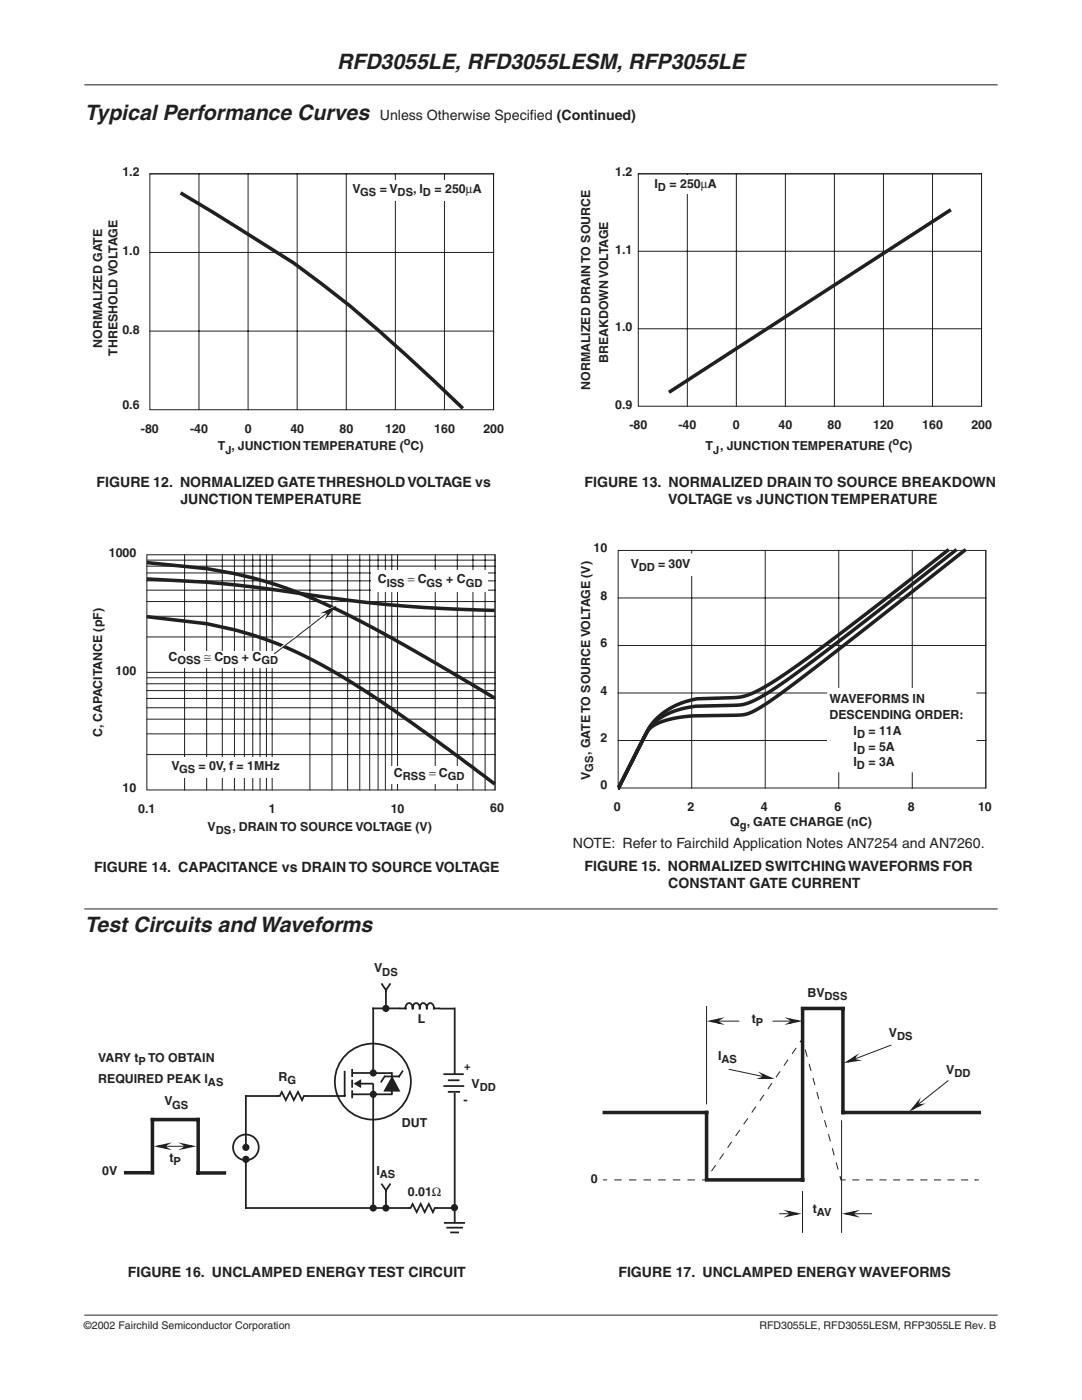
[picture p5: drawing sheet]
<svg xmlns="http://www.w3.org/2000/svg" width="216mm" height="279mm" viewBox="0 0 216 279" stroke-linecap="round" stroke-linejoin="round" font-family="sans-serif">
<path d="M16.9 16.9h182.1M16.9 262.5h182.1" fill="none" stroke="#231f20" stroke-width=".2"/>
<path d="M16.9 181h182.1v2.2h-182.1z" fill="#fff"/>
<path d="M29.9 34.7h68.6v47.1h-68.6zM29.9 34.7h68.6v47.1M39.7 34.7v47.1M49.5 34.7v47.1M59.3 34.7v47.1M69.1 34.7v47.1M78.9 34.7v47.1M88.7 34.7v47.1M29.9 50.4h68.6M29.9 66.1h68.6M16.9 181.4h182.1" fill="none" stroke="#231f20" stroke-width=".2"/>
<path d="M36 38.5l6.2 3.7 16.4 10.3a212.5 212.5 0 0 1 22.5 18.4l11.3 10.6" fill="none" stroke="#231f20" stroke-width=".71" stroke-linecap="butt"/>
<path d="M70.4 35.9h26.6v4.1h-26.6z" fill="#fff"/>
<path d="M127.4 34.7h68.5v46.4h-68.5zM127.4 34.7h68.5v46.4M137.1 34.7v46.4M146.9 34.7v46.4M156.7 34.7v46.4M166.5 34.7v46.4M176.3 34.7v46.4M186.1 34.7v46.4M127.4 50.1h68.5M127.4 65.6h68.5" fill="none" stroke="#231f20" stroke-width=".2"/>
<path d="M189.7 41.9l-56.2 36.4" fill="none" stroke="#231f20" stroke-width=".71" stroke-linecap="butt"/>
<path d="M129.4 35h14.8v3.8h-14.8z" fill="#fff"/>
<g fill="none" stroke="#231f20" stroke-width=".2">
<path d="M29.3 110.7h69.5v47h-69.5zM29.3 117.8h69.5M29.3 115.9h69.5M29.3 114.4h69.5M29.3 113h69.5M29.3 111.8h69.5M36.8 110.7v47M41.2 110.7v47M44.4 110.7v47M46.8 110.7v47M48.8 110.7v47M50.4 110.7v47"/>
<path d="M51.9 110.7v47M53.2 110.7v47M54.3 110.7v47M61.8 110.7v47M66.2 110.7v47M69.4 110.7v47M71.8 110.7v47M73.8 110.7v47M75.4 110.7v47M76.9 110.7v47M78.2 110.7v47M79.3 110.7v47"/>
<path d="M86.8 110.7v47M91.3 110.7v47M94.4 110.7v47M96.8 110.7v47M98.8 110.7v47M29.3 134.2h69.5M29.3 139.4h69.5M29.3 137.8h69.5M29.3 136.5h69.5M29.3 135.3h69.5M29.3 127.1h69.5M29.3 123h69.5"/>
<path d="M29.3 120.1h69.5M29.3 150.6h69.5M29.3 146.5h69.5M29.3 143.5h69.5M29.3 141.3h69.5"/>
</g>
<path d="M29.3 112.3l11.9 1.2a83.6 83.6 0 0 1 22.2 6.4l6.8 3.2 6.3 3.3 10.5 6 11.7 6.9M29.3 115.5a231.7 231.7 0 0 1 26 2.3l13.8 1.9 8.2 1 10.1 .7 11.3 .4M29.3 123.1l11.9 1.4a72.4 72.4 0 0 1 22.2 7.7l6.8 4 8.3 5.5 8.5 6 11.7 8.8" fill="none" stroke="#231f20" stroke-width=".71" stroke-linecap="butt"/>
<g fill="#fff">
<path d="M33 151.2h24.1v4h-24.1z"/>
<path d="M74.2 113.8h23.2v4.3h-23.2z"/>
<path d="M33.2 130h23v3.2h-23z"/>
<path d="M78.1 153h15v3.5h-15z"/>
</g>
<path d="M64 122.5l2.3-1.1-1.6 1.9 .4-1zM65.1 122.3l-.9 .7" fill="none" stroke="#fff" stroke-width=".35"/>
<path d="M64 122.5l2.3-1.1-1.6 1.9 .4-1z" fill="#fff"/>
<path d="M64.2 123l-9.7 7.5" fill="none" stroke="#fff" stroke-width=".35"/>
<path d="M65.7 122l-.7 .5" fill="none" stroke="#231f20" stroke-width=".2"/>
<path d="M65 122.1l1.5-.8-1.1 1.4 .3-.7z" fill="none" stroke="#231f20" stroke-width=".35"/>
<path d="M65 122.1l1.5-.8-1.1 1.4 .3-.7z" fill="#231f20"/>
<path d="M123.3 109.9h73.4v47.4h-73.4zM123.3 119.3h73.4M138 109.9v47.4M152.7 109.9v47.4M167.4 109.9v47.4M182 109.9v47.4M196.7 109.9v47.4M65 122.5l-10.2 8M123.3 138.3h73.4M123.3 128.8h73.4M123.3 147.8h73.4" fill="none" stroke="#231f20" stroke-width=".2"/>
<path d="M189.3 109.7l-25.8 19.9-6.4 4.6-4.7 3-2.6 1.3-1.9 .6-8.7 .3-1.2 .3-3 1-2.4 1.4-1.8 1.5-1.2 1.6-6.3 12.1M190.9 109.7l-28.2 21.9-6.5 4.7-4.2 2.7-2.2 1.1-1.8 .5-9 .3-2.4 .4-3 1-2.2 1.2-1.4 1.2-.7 1-6 11.6M192.7 109.7l-32.5 25.4-6.6 4.8-3.5 2.2a14.4 14.4 0 0 1-6.1 .7l-5.6 .1-1.8 .1-3 .6-2.2 .7a5.3 5.3 0 0 0-3.1 3.4l-5 9.6" fill="none" stroke="#231f20" stroke-width=".71" stroke-linecap="butt"/>
<path d="M124.8 110.6h14.4v4.2h-14.4z" fill="#fff"/>
<path d="M124.8 110.6h14.4v4.2h-14.4z" fill="none" stroke="#fff" stroke-width=".2"/>
<path d="M165.2 137.5h29.5v16.5h-29.5z" fill="#fff"/>
<path d="M165.2 137.5h29.5v16.5h-29.5z" fill="none" stroke="#fff" stroke-width=".35"/>
<circle cx="74.4" cy="215.9" r="7.6" fill="#fff"/>
<g fill="none" stroke="#231f20" stroke-width=".35">
<path d="M49 218.7h19.8M68.8 213.9v4.7M36.6 228.4l1.8 .4-1.8 .3 .7-.3z"/>
<circle cx="74.4" cy="215.9" r="7.6"/>
</g>
<path d="M30.4 234v-10.5l9.1-.1v10.7M39.6 234.1h5.2" fill="none" stroke="#231f20" stroke-width=".71"/>
<path d="M36.4 228.8h.9" fill="none" stroke="#231f20" stroke-width=".2"/>
<path d="M36.6 228.4l1.8 .4-1.8 .3 .7-.3z" fill="#231f20"/>
<path d="M32.6 228.8h.8" fill="none" stroke="#231f20" stroke-width=".2"/>
<path d="M31.5 228.8l1.8-.4-.7 .4 .7 .3z" fill="none" stroke="#231f20" stroke-width=".35"/>
<path d="M31.5 228.8l1.8-.4-.7 .4 .7 .3z" fill="#231f20"/>
<path d="M33.4 228.8h3" fill="none" stroke="#231f20" stroke-width=".2"/>
<path d="M25.1 234h5.3" fill="none" stroke="#231f20" stroke-width=".71"/>
<path d="M79.7 201.2h-5.2v12.8M90.7 201.2v42.7M49.1 241.1h41.6" fill="none" stroke="#231f20" stroke-width=".35"/>
<path d="M76.2 236.4h1.6l-.8 1.2z" fill="#fff"/>
<path d="M76.2 236.4l.8 1.2 .8-1.2M77 237.6v3.3" fill="none" stroke="#231f20" stroke-width=".35"/>
<path d="M76.2 196.4h1.6l-.8 1.2z" fill="#fff"/>
<path d="M76.2 196.4l.8 1.2 .8-1.2M77 197.6v3.3" fill="none" stroke="#231f20" stroke-width=".35"/>
<path d="M90.2 214.4h.9v3.7h-.9z" fill="#fff"/>
<path d="M74.5 216.3v24.9M88.7 216.7h3.8M88.7 214.4h3.7M89.5 217.9h2.1M89.5 215.6h2" fill="none" stroke="#231f20" stroke-width=".35"/>
<path d="M47.6 226.1a2.15 2.15 0 0 1 2.3-.4 2.15 2.15 0 0 1 1.3 1.9l.1 .8h-2l1.9 .2a2.5 2.5 0 0 1-2.8 2.7 3.4 3.4 0 0 1-.8-5.2z" fill-rule="evenodd" fill="#fff"/>
<g fill="none" stroke="#231f20" stroke-width=".35">
<path d="M49.1 218.7v10.2M49.1 231.3v9.8"/>
<circle cx="49.1" cy="229" r="2.56"/>
</g>
<circle cx="77" cy="201.3" r=".54" fill="#231f20"/>
<circle cx="77" cy="201.3" r=".54" fill="none" stroke="#231f20" stroke-width=".35"/>
<circle cx="74.5" cy="241.1" r=".54" fill="#231f20"/>
<circle cx="74.5" cy="241.1" r=".54" fill="none" stroke="#231f20" stroke-width=".35"/>
<circle cx="77" cy="241.1" r=".54" fill="#231f20"/>
<circle cx="77" cy="241.1" r=".54" fill="none" stroke="#231f20" stroke-width=".35"/>
<circle cx="49.1" cy="229" r=".54" fill="#231f20"/>
<circle cx="49.1" cy="229" r=".54" fill="none" stroke="#231f20" stroke-width=".35"/>
<circle cx="49.1" cy="231.4" r=".54" fill="#231f20"/>
<g fill="none" stroke="#231f20" stroke-width=".35">
<path d="M79.9 201.3h1a.72 .72 0 0 1 .3-.9 .72 .72 0 0 1 .9 .1l.2 .4v.4a.72 .72 0 0 1 .3-.9 .72 .72 0 0 1 .9 .1l.2 .2v.6a.72 .72 0 0 1 .3-.9 .72 .72 0 0 1 .9 .1l.2 .2 .1 .6a.72 .72 0 0 1 .2-.9 .72 .72 0 0 1 .9 .1l.3 .4v.4h1M87.9 201.3h2.5"/>
<circle cx="49.1" cy="231.4" r=".54"/>
</g>
<path d="M55.6 218.2h5.4v1.2h-5.4z" fill-rule="evenodd" fill="#fff"/>
<path d="M55.4 218.7h.4l.4-.8 .8 1.7 .8-1.7 .8 1.7 .9-1.7 .8 1.7 .3-.9h.5" fill="none" stroke="#231f20" stroke-width=".35"/>
<path d="M81.7 240.5h5.4v1.2h-5.4z" fill-rule="evenodd" fill="#fff"/>
<path d="M70.9 216.3l1-.6v1.1zM81.5 241.1h.4l.4-.8 .8 1.6 .8-1.6 .8 1.6 .9-1.6 .8 1.6 .3-.8h.5" fill="none" stroke="#231f20" stroke-width=".35"/>
<path d="M70.9 216.3l1-.6v1.1z" fill="#231f20"/>
<path d="M70.3 213.5v1.3M70.3 215.6v1.3M70.3 217.8v1.2M70.4 214.1h3.9M70.4 218.4h7.8M72.1 216.3h2.2M74.7 214.2h3.3M76.7 214.9l-.6 1M78.2 214.2v3.9" fill="none" stroke="#231f20" stroke-width=".35"/>
<g fill="#231f20" stroke="#231f20" stroke-width=".35">
<circle cx="74.5" cy="214.1" r=".54"/>
<circle cx="74.5" cy="218.4" r=".54"/>
</g>
<path d="M78.2 215.1l1.4 2.6h-2.8z" fill="#231f20"/>
<path d="M76.8 214.8h2.8M78.2 215.1l1.4 2.6h-2.8zM80.3 213.8l-.7 1M88.8 244.1h3.8M89.2 245h3M90 246h1.4" fill="none" stroke="#231f20" stroke-width=".35"/>
<circle cx="90.7" cy="241" r=".54" fill="#231f20"/>
<g fill="none" stroke="#231f20" stroke-width=".35">
<path d="M157.6 203.4l1.7 .4-1.7 .4 .6-.4z"/>
<circle cx="90.7" cy="241" r=".54"/>
</g>
<path d="M141 200.9v19.4M157.4 203.8h.8M160.1 237.8v8.2M167.9 223.7v22.3" fill="none" stroke="#231f20" stroke-width=".2"/>
<path d="M160.1 201.3v34.2h-19.1M160.2 201.3h8M168.2 201.3v20.7h27.2M120.6 222h20.4v13.3" fill="none" stroke="#231f20" stroke-width=".71"/>
<path d="M157.6 203.4l1.7 .4-1.7 .4 .6-.4z" fill="#231f20"/>
<path d="M142.9 203.8h.9M154.1 203.8h3.3" fill="none" stroke="#231f20" stroke-width=".2"/>
<path d="M141.8 203.8l1.8-.4-.7 .4 .7 .4z" fill="none" stroke="#231f20" stroke-width=".35"/>
<path d="M141.8 203.8l1.8-.4-.7 .4 .7 .4z" fill="#231f20"/>
<path d="M143.8 203.8h3.7M151.9 214.8l.8 .1" fill="none" stroke="#231f20" stroke-width=".2"/>
<path d="M152.1 214.4l1.7 .8h-1.8l.7-.3z" fill="none" stroke="#231f20" stroke-width=".35"/>
<path d="M152.1 214.4l1.7 .8h-1.8l.7-.3z" fill="#231f20"/>
<path d="M145.4 213.4l6.5 1.4M170.9 211.2l-.7 .3" fill="none" stroke="#231f20" stroke-width=".2"/>
<path d="M169.1 211.9l1.5-1-.4 .6 .7 .1z" fill="none" stroke="#231f20" stroke-width=".35"/>
<path d="M169.1 211.9l1.5-1-.4 .6 .7 .1z" fill="#231f20"/>
<path d="M177.9 208.6l-7 2.6M183.6 220.1l-.7 .5" fill="none" stroke="#231f20" stroke-width=".2"/>
<path d="M183.2 220l-.3 .6 .7-.1-1.5 .8z" fill="none" stroke="#231f20" stroke-width=".35"/>
<path d="M183.2 220l-.3 .6 .7-.1-1.5 .8z" fill="#231f20"/>
<path d="M189.2 215.7l-5.6 4.4M157.2 242.2h.8" fill="none" stroke="#231f20" stroke-width=".2"/>
<path d="M157.4 241.9l1.7 .3-1.7 .4 .6-.4z" fill="none" stroke="#231f20" stroke-width=".35"/>
<path d="M157.4 241.9l1.7 .3-1.7 .4 .6-.4z" fill="#231f20"/>
<path d="M155.5 242.2h1.7M169.9 242.2h.8" fill="none" stroke="#231f20" stroke-width=".2"/>
<path d="M168.8 242.2l1.8-.3-.7 .3 .7 .4z" fill="none" stroke="#231f20" stroke-width=".35"/>
<path d="M168.8 242.2l1.8-.3-.7 .3 .7 .4z" fill="#231f20"/>
<path d="M160.1 207.4l-.4 .5M160.1 207.4l.2 .6M120.4 235.5h.6M140.2 235.5h.6M141.1 235l-.3 .5M167.6 234.9l.2 .6M168 235.5h.6M194.6 235.5h.6M170.7 242.2h3.3" fill="none" stroke="#231f20" stroke-width=".2"/>
<path d="M160.3 208l7.3 26.9M121 235.5h19.2" fill="none" stroke="#231f20" stroke-width=".2" stroke-dasharray="1.3 1.6" stroke-dashoffset="1.3"/>
<path d="M141.1 235l18.6-27.1" fill="none" stroke="#231f20" stroke-width=".2" stroke-dasharray="1.2 1.6" stroke-dashoffset="1.2"/>
<path d="M168.6 235.5h26" fill="none" stroke="#231f20" stroke-width=".2" stroke-dasharray="1.2 1.5" stroke-dashoffset="1.2"/>
<g font-size="4.2" fill="#231f20">
<text x="67.3" y="13.8">RFD3055LE, RFD3055LESM, RFP3055LE</text>
<text x="16.9" y="24">Typical Performance Curves</text>
<text x="16.9" y="186">Test Circuits and Waveforms</text>
</g>
<g font-size="2.8" fill="#231f20">
<text x="75.8" y="24">Unless Otherwise Specif</text>
<text x="105.7" y="24">ied (Continued)</text>
<text x="19.3" y="97.1">FIGURE 12. NORMALIZED GATE THRESHOLD VOLTAGE vs</text>
<text x="36" y="100.7">JUNCTION TEMPERATURE</text>
<text x="116.6" y="97.1">FIGURE 13. NORMALIZED DRAIN TO SOURCE BREAKDOWN</text>
<text x="133.3" y="100.7">VOLTAGE vs JUNCTION TEMPERATURE</text>
<text x="114.3" y="169.2">NOTE: Refer to Fairchild Application Notes AN7254 and AN7260.</text>
<text x="116.6" y="173.8">FIGURE 15. NORMALIZED SWITCHING WAVEFORMS FOR</text>
<text x="18.8" y="174">FIGURE 14. CAPACITANCE vs DRAIN TO SOURCE VOLTAGE</text>
<text x="133.3" y="177.3">CONSTANT GATE CURRENT</text>
<text x="25.5" y="254.9">FIGURE 16. UNCLAMPED ENERGY TEST CIRCUIT</text>
<text x="123.4" y="254.9">FIGURE 17. UNCLAMPED ENERGY WAVEFORMS</text>
</g>
<g font-size="2.5" fill="#231f20">
<text x="24.4" y="35.2">1.2</text>
<text x="122.8" y="35.2">1.2</text>
<text x="70.3" y="38.4">V</text>
<text x="130.6" y="37.4">I</text>
<text x="24.4" y="50.9">1.0</text>
<text x="122.8" y="50.6">1.1</text>
<text x="20.4" y="69.4" transform="rotate(-90 20.4 69.4)">NORMALIZED GATE</text>
<text x="23.4" y="71" transform="rotate(-90 23.4 71)">THRESHOLD VOLTAGE</text>
<text x="24.4" y="66.6">0.8</text>
<text x="122.8" y="66.1">1.0</text>
<text x="117.7" y="77.8" transform="rotate(-90 117.7 77.8)">NORMALIZED DRAIN TO SOURCE</text>
<text x="121.4" y="72.4" transform="rotate(-90 121.4 72.4)">BREAKDOWN VOLTAGE</text>
<text x="24.4" y="81.7">0.6</text>
<text x="122.8" y="81.7">0.9</text>
<text x="28.1" y="86.4">-80</text>
<text x="37.9" y="86.4">-40</text>
<text x="43.5" y="89.9">T</text>
<text x="48.8" y="86.4">0</text>
<text x="57.9" y="86.4">40</text>
<text x="67.7" y="86.4">80</text>
<text x="76.9" y="86.4">120</text>
<text x="86.7" y="86.4">160</text>
<text x="96.5" y="86.4">200</text>
<text x="125.6" y="85.7">-80</text>
<text x="135.4" y="85.7">-40</text>
<text x="140.8" y="89.9">T</text>
<text x="146.3" y="85.7">0</text>
<text x="155.4" y="85.7">40</text>
<text x="165.1" y="85.7">80</text>
<text x="174.2" y="85.7">120</text>
<text x="184" y="85.7">160</text>
<text x="193.8" y="85.7">200</text>
<text x="21.7" y="111.2">1000</text>
<text x="118.4" y="110.2">10</text>
<text x="125.8" y="113.3">V</text>
<text x="75.4" y="116.4">C</text>
<text x="119.8" y="119.7">8</text>
<text x="33.6" y="131.9">C</text>
<text x="119.8" y="129.2">6</text>
<text x="23.1" y="134.7">100</text>
<text x="119.8" y="138.6">4</text>
<text x="165.5" y="140.3">WAVEFORMS IN</text>
<text x="165.5" y="143.5">DESCENDING ORDER:</text>
<text x="20.4" y="147.2" transform="rotate(-90 20.4 147.2)">C, CAPACITANCE (pF)</text>
<text x="119.8" y="148.1">2</text>
<text x="170.3" y="146.7">I</text>
<text x="170.3" y="149.8">I</text>
<text x="34.2" y="153.7">V</text>
<text x="78.6" y="155.1">C</text>
<text x="87.6" y="155.1">C</text>
<text x="117.7" y="155.6" transform="rotate(-90 117.7 155.6)">V</text>
<text x="117.7" y="150.6" transform="rotate(-90 117.7 150.6)">, GATE TO SOURCE VOLTAGE (V)</text>
<text x="170.3" y="152.9">I</text>
<text x="24.4" y="158">10</text>
<text x="119.8" y="157.5">0</text>
<text x="122.5" y="161.8">0</text>
<text x="137.2" y="161.8">2</text>
<text x="151.8" y="161.8">4</text>
<text x="166.5" y="161.8">6</text>
<text x="181.2" y="161.8">8</text>
<text x="195.2" y="161.8">10</text>
<text x="27.6" y="162.3">0.1</text>
<text x="41.4" y="165.9">V</text>
<text x="53.6" y="162.3">1</text>
<text x="78" y="162.3">10</text>
<text x="97.8" y="162.1">60</text>
<text x="145.7" y="164.9">Q</text>
<text x="74.6" y="194.1">V</text>
<text x="161.1" y="199">BV</text>
<text x="83.4" y="204.2">L</text>
<text x="150" y="204.2">t</text>
<text x="177.3" y="207">V</text>
<text x="19.6" y="212">VARY t</text>
<text x="55.6" y="215.8">R</text>
<text x="143.3" y="211.6">I</text>
<text x="188.8" y="214.3">V</text>
<text x="19.6" y="216">REQUIRED PEAK I</text>
<text x="32.8" y="220.6">V</text>
<text x="92.5" y="220.4">-</text>
<text x="94.1" y="217.1">V</text>
<text x="80.2" y="224.9">DUT</text>
<text x="33.8" y="231.9">t</text>
<text x="20.4" y="234.6">0V</text>
<text x="75.1" y="234.4">I</text>
<text x="81.4" y="238.6">0.01Ω</text>
<text x="117.9" y="236">0</text>
<text x="162.2" y="242">t</text>
</g>
<g font-size="2.3" fill="#231f20">
<text x="171" y="147.3">D = 11A</text>
<text x="171" y="153.5">D = 3A</text>
<text x="171" y="150.5">D = 5A</text>
</g>
<g font-size="2.2" fill="#231f20">
<text x="71.9" y="39.1">GS = V</text>
<text x="79.3" y="39.1">DS, ID = 250µA</text>
<text x="131.3" y="38.1">D = 250µA</text>
<text x="80.6" y="88.9">o</text>
<text x="178.1" y="88.9">o</text>
<text x="45" y="90.5">J, JUNCTION TEMPERATURE ( C)</text>
<text x="142.3" y="90.5">J, JUNCTION TEMPERATURE ( C)</text>
<text x="127.5" y="114">DD = 30V</text>
<text x="77.2" y="117.1">ISS = CGS + CGD</text>
<text x="35.4" y="132.6">OSS ≅ C</text>
<text x="44.6" y="132.6">DS + C</text>
<text x="52.2" y="132.6">GD</text>
<text x="35.7" y="154.4">GS = 0V, f = 1MHz</text>
<text x="80.4" y="155.7">RSS =</text>
<text x="89.4" y="155.7">GD</text>
<text x="118.4" y="154" transform="rotate(-90 118.4 154)">GS</text>
<text x="43.1" y="166.5">DS, DRAIN TO SOURCE VOLTAGE (V)</text>
<text x="147.6" y="165.5">g, GATE CHARGE (nC)</text>
<text x="76.3" y="194.7">DS</text>
<text x="164.5" y="199.6">DSS</text>
<text x="150.8" y="204.8">P</text>
<text x="179" y="207.6">DS</text>
<text x="27.6" y="212.6">P TO OBTAIN</text>
<text x="92.6" y="213.6">+</text>
<text x="144" y="212.2">AS</text>
<text x="190.5" y="214.9">DD</text>
<text x="34.4" y="221.2">GS</text>
<text x="41.5" y="216.7">AS</text>
<text x="57.4" y="216.4">G</text>
<text x="95.7" y="217.8">DD</text>
<text x="34.6" y="232.5">P</text>
<text x="75.8" y="235">AS</text>
<text x="163" y="242.7">AV</text>
</g>
<g font-size="2.1" fill="#231f20">
<text x="16.8" y="265.3">©2002 Fairchild Semiconductor Corporation</text>
<text x="151.5" y="265.3">RFD3055LE, RFD3055LESM, RFP3055LE Rev. B</text>
</g>
</svg>
